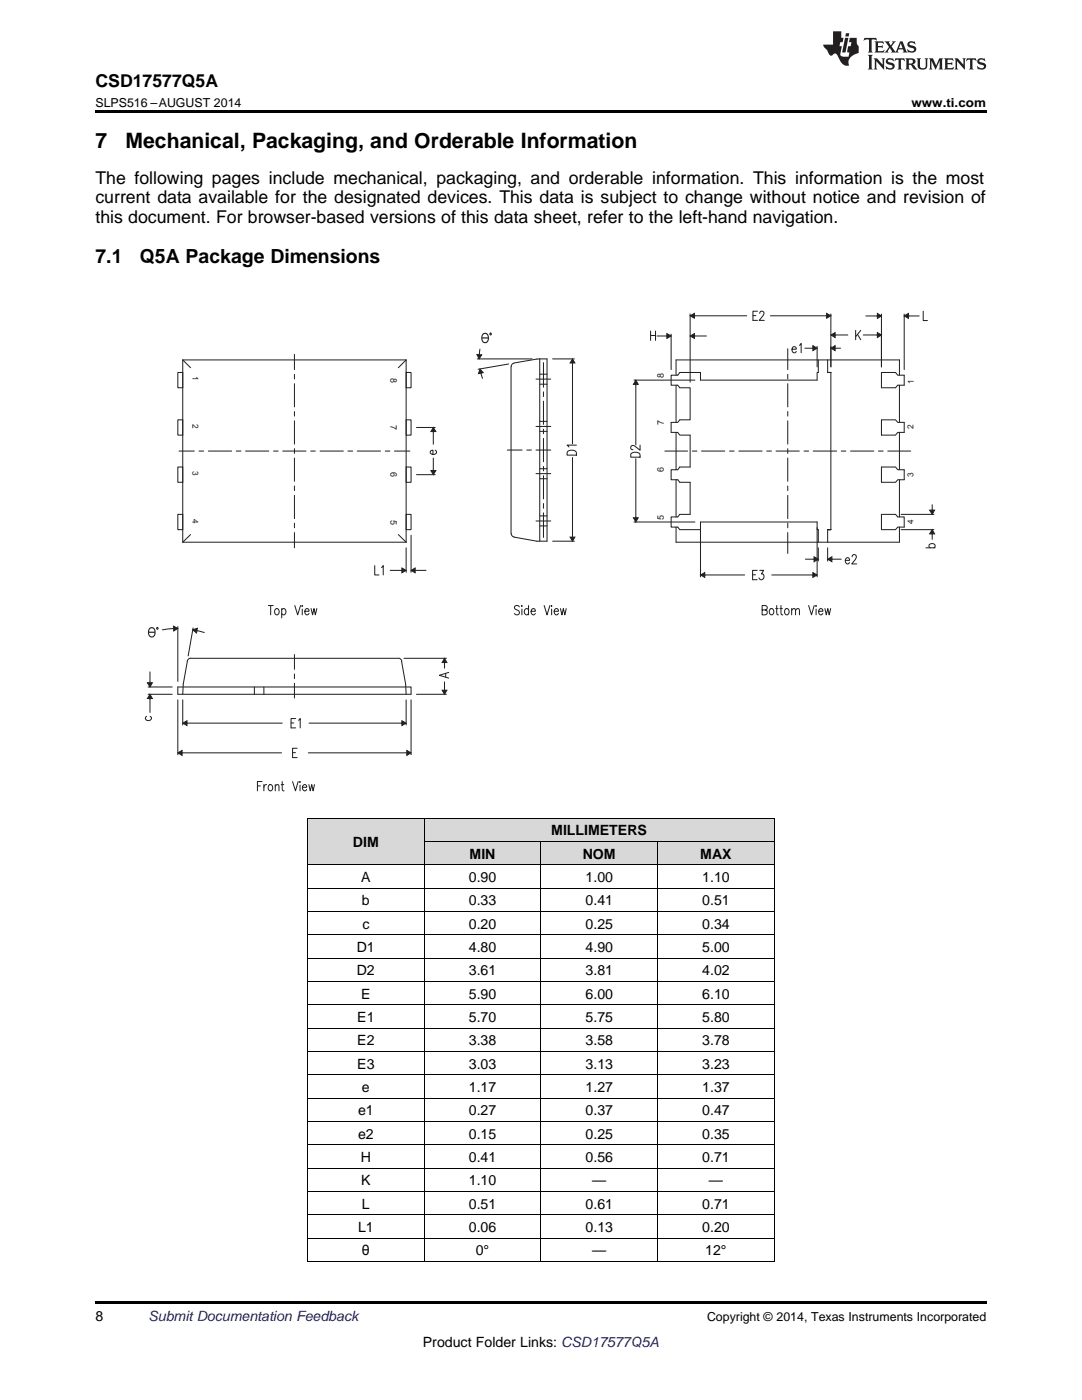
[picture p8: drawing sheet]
<svg xmlns="http://www.w3.org/2000/svg" width="216mm" height="279mm" viewBox="0 0 216 279" stroke-linecap="round" stroke-linejoin="round" font-family="sans-serif">
<g fill="#d8d8d8">
<path d="M61.4 163.3h23.3v9.3h-23.3z"/>
<path d="M84.7 168h23.2v4.6h-23.2z"/>
<path d="M107.9 168h23.3v4.6h-23.3z"/>
<path d="M131.2 168h23.3v4.6h-23.3z"/>
<path d="M84.7 163.3h23.2v4.7h-23.2z"/>
<path d="M107.9 163.3h23.3v4.7h-23.3z"/>
<path d="M131.2 163.3h23.3v4.7h-23.3z"/>
</g>
<path d="M61.4 251.8h.1zM107.8 251.8h.1zM131.1 251.8h.1zM154.4 251.8h.1zM19 259.7h177.8v.5h-177.8z" fill="#000"/>
<g fill="none" stroke="#000" stroke-width=".2">
<path d="M61.4 177.3h93.1M61.4 172.6h93.1M61.4 163.3h93.1M61.4 163.3v88.5M84.6 163.3v88.5M84.7 167.9h69.8M107.9 168v83.8M131.2 168v83.8M154.5 163.3v88.5M61.4 195.9h93.1M61.4 191.2h93.1M61.4 186.6h93.1"/>
<path d="M61.4 181.9h93.1M61.4 219.2h93.1M61.4 214.5h93.1M61.4 209.8h93.1M61.4 205.2h93.1M61.4 200.5h93.1M61.4 237.8h93.1M61.4 233.1h93.1M61.4 228.5h93.1M61.4 223.8h93.1M61.4 251.8h93.1M61.4 247.1h93.1"/>
<path d="M61.4 242.4h93.1"/>
</g>
<g fill="none" stroke="#231f20" stroke-width=".2">
<path d="M36.5 74.3h-1v3.1h1M36.5 71.8h44.5M36.5 71.8v36.4M36.5 71.8l1.5 1.6M58.8 70.7v3.1M58.8 74.7v.9M58.8 76.6v4.6M81 74.3h1v3.1h-1M81 71.8v36.4M81 71.8l-1.5 1.6M102 73.2v33.3M102.6 72.5a.73 .73 0 0 0-.6 .7"/>
<path d="M107.7 71.6h1.5v36.4h-1.5zM107.7 74.7h1.5M107.7 76.7h1.5M107.7 71.6l-5.1 .8M108.4 72.4v4.9M108.4 78.2v.9M129.8 66.1v1.8M129.8 67h1M130.8 66.1v1.8M131.1 67.1h2M133.9 66.7v7.1M134.9 74.9v-3.1h44.6v3.1"/>
<path d="M134.9 76.9v7.4M138.7 67.1h2.3M157.2 69.6v4.2M157.2 74.7v.9M157.2 76.6v4.6M163.3 71.8v2.5h-.3v1.6h-23.2v-1.6h-4.2l-.4 .6h-1.3v2h1.3l.4 .5h2.1v6.4h-2.1l-.4 .5h-1.3v2h1.3l.4 .5h2.1v6.4h-2.1l-.4 .5h-1.3v2h1.3l.4 .6h2.1v6.4h-2.1l-.4 .5h-1.3v2h1.3l.4 .5h4.2v-1.5h23.2v1.5h.3v2.5M165.1 71.8v2.5h.7h-.7h.7v31.4M175.9 74.3h2.8l.4 .6h1.3v2h-1.3l-.4 .5h-2.8zM179.5 76.9v7.4M35.7 90h3.1M36.5 93.2h-1v3.1h1M36.5 83.8h-1v3h1"/>
<path d="M39.7 90h.9M41.6 90h4.6M47.1 90h1M49 90h4.6M54.6 90h.9M56.4 90h4.7M58.8 82.1v.9M58.8 84v4.6M58.8 89.5v1M58.8 91.4v4.6M58.8 97v.9M58.8 98.9v4.6"/>
<path d="M62 90h.9M63.9 90h4.6M69.4 90h1M71.3 90h4.6M76.9 90h.9M78.7 90h3.1M81 93.2h1v3.1h-1M81 83.8h1v3h-1M108.4 80.1v4.6M108.4 85.7v.9M108.4 87.5v4.7M108.4 93.1v.9"/>
<path d="M108.4 94.9v4.7M132.7 90h4.5M134.9 86.3v7.4M134.9 95.7v7.5M138.1 90h1M140 90h4.6M145.6 90h.9M147.4 90h4.7M153 90h.9M154.8 90h4.7M157.2 82.1v.9M157.2 84v4.6"/>
<path d="M157.2 89.5v1M157.2 91.4v4.6M157.2 97v.9M157.2 98.9v4.6M160.4 90h1M162.3 90h4.6M167.9 90h.9M169.7 90h4.7M175.3 90h.9M175.9 83.8h2.8l.4 .5h1.3v2h-1.3l-.4 .5h-2.8zM175.9 93.2h2.8l.4 .5h1.3v2h-1.3l-.4 .6h-2.8zM177.1 90h4.6"/>
<path d="M179.5 86.3v7.4M179.5 95.7v7.5M36.5 102.7h-1v3h1M36.5 108.2h44.5M38 106.7l-1.5 1.5M58.8 104.4v.9M58.8 106.3v3M79.5 106.7l1.5 1.5M81 102.7h1v3h-1M102 106.5a.73 .73 0 0 0 .6 .7M102.6 107.2l5.1 .8M108.4 100.5v.9"/>
<path d="M108.4 102.3v5M134.9 105.2v3h44.6v-3M157.2 104.4v.9M157.2 106.3v4.1M165.8 105.7h-.7h.7M165.8 105.7h-.7v2.5M175.9 102.7h2.8l.4 .5h1.3v2h-1.3l-.4 .5h-2.8z"/>
</g>
<path d="M133.1 66.6l.8 .5-.8 .4z" fill="#231f20"/>
<path d="M133.1 66.6l.8 .5-.8 .4zM138.6 67.1h.1" fill="none" stroke="#231f20" stroke-width=".2"/>
<path d="M137.7 67.1l.9-.5v.9z" fill="#231f20"/>
<path d="M137.7 67.1l.9-.5v.9zM137.7 62.7v13.6M138.6 63h10.4M153.7 63h11.1M165.8 62.7v10.5" fill="none" stroke="#231f20" stroke-width=".2"/>
<path d="M137.7 63l.9-.5v1z" fill="#231f20"/>
<path d="M137.7 63l.9-.5v1zM164.8 63h.1" fill="none" stroke="#231f20" stroke-width=".2"/>
<path d="M164.9 62.5l.9 .5-.9 .5z" fill="#231f20"/>
<g fill="none" stroke="#231f20" stroke-width=".2">
<path d="M107 75.7h2.9M150.2 63h.6M151.2 62.1h-1v1.8h1M151.6 62.5l.3-.4 .4 .1 .1 .2-.2 .7-.7 .8h1M164.9 62.5l.9 .5-.9 .5zM166.6 66.9h2.6M172.3 66.9h2.6M175.9 66.5v6.7M101.2 89.8h3M105.1 89.8h.9M107 89.8h2.9M107 85.1h2.9"/>
<path d="M107 94.5h2.9M107.7 84.1h1.5M107.7 86.1h1.5M107.7 93.5h1.5M107.7 95.5h1.5M107 104h2.9M107.7 103h1.5M107.7 105h1.5"/>
</g>
<path d="M165.8 66.9l.8-.5v1z" fill="#231f20"/>
<path d="M165.8 66.9l.8-.5v1zM174.9 66.9h.2" fill="none" stroke="#231f20" stroke-width=".2"/>
<path d="M175.1 66.4l.8 .5-.8 .5z" fill="#231f20"/>
<path d="M170.7 65.9v1.9M171.1 66.7l.7 1.1M171.8 65.9l-1.1 1.3M172.8 63.1h2.3M175.1 66.4l.8 .5-.8 .5zM175.9 62.7v10.5M180.4 62.7v11.1M181.4 63.1h2" fill="none" stroke="#231f20" stroke-width=".2"/>
<path d="M175.1 62.5l.8 .6-.8 .4z" fill="#231f20"/>
<path d="M175.1 62.5l.8 .6-.8 .4zM181.3 63.1h.1" fill="none" stroke="#231f20" stroke-width=".2"/>
<path d="M180.4 63.1l.9-.6v1z" fill="#231f20"/>
<path d="M180.4 63.1l.9-.6v1zM184.2 62.1v1.9h.9M179.8 102.7h6.6M179.8 105.7h6.6M186 100.7v1.1M186 106.7v.9" fill="none" stroke="#231f20" stroke-width=".2"/>
<path d="M185.5 101.8h1l-.5 .9z" fill="#231f20"/>
<path d="M185.5 101.8h1l-.5 .9zM186 106.6v.1" fill="none" stroke="#231f20" stroke-width=".2"/>
<path d="M186 105.7l.5 .9h-1z" fill="#231f20"/>
<path d="M126.5 75.9h12.2M126.9 76.7v12.1M126.9 91.5v11.7M126.5 104.2h12.2M184.8 109.3h1.8M185.6 109.3l-.2-.1a.56 .56 0 0 1 .6-.7 .56 .56 0 0 1 .5 .7l-.1 .1M186 105.7l.5 .9h-1z" fill="none" stroke="#231f20" stroke-width=".2"/>
<path d="M126.9 75.9l.4 .8h-.9z" fill="#231f20"/>
<path d="M126.9 75.9l.4 .8h-.9zM126.9 103.2v.1" fill="none" stroke="#231f20" stroke-width=".2"/>
<path d="M126.4 103.3h.9l-.4 .9z" fill="#231f20"/>
<path d="M110.3 71.6h4.3M114.2 72.4v16.2M114.2 91.3v15.8M125.9 90.5a1.19 1.19 0 0 1 1.8 .3v.4h-1.8zM127.7 88.8v1.1l-1.1-.9a.45 .45 0 0 0-.7 .1 .45 .45 0 0 0 .1 .6h.3M110.3 108h4.3M126.4 103.3h.9l-.4 .9z" fill="none" stroke="#231f20" stroke-width=".2"/>
<path d="M114.2 71.6l.5 .8h-.9z" fill="#231f20"/>
<path d="M114.2 71.6l.5 .8h-.9zM114.2 107.1v.1" fill="none" stroke="#231f20" stroke-width=".2"/>
<path d="M113.8 107.2h.9l-.5 .8z" fill="#231f20"/>
<path d="M113.3 90.1a1.19 1.19 0 0 1 1.7 .2v.5h-1.8zM115 88.8h-1.8l.3 .4M113.8 107.2h.9l-.5 .8zM139.8 105.3v9.8M140.6 114.7h8M154 114.7h8.1M163 105.3v9.8" fill="none" stroke="#231f20" stroke-width=".2"/>
<path d="M139.8 114.7l.8-.4v.9z" fill="#231f20"/>
<path d="M139.8 114.7l.8-.4v.9zM162.1 114.7h.1" fill="none" stroke="#231f20" stroke-width=".2"/>
<path d="M162.2 114.3l.8 .4-.8 .5z" fill="#231f20"/>
<path d="M160.6 69.5h1.5M163 69.1v4.1M165.8 69.1v4.1M166.6 69.5h1.1M150.2 114.7h.6M151.1 113.8h-.9v1.9h.9M151.6 113.8h.8l-.5 .7a.55 .55 0 0 1 .5 .9 .55 .55 0 0 1-1-.1M162.2 114.3l.8 .4-.8 .5z" fill="none" stroke="#231f20" stroke-width=".2"/>
<path d="M165.8 69.5l.8-.5v1z" fill="#231f20"/>
<path d="M162.1 69.5h.1M165.8 69.5l.8-.5v1z" fill="none" stroke="#231f20" stroke-width=".2"/>
<path d="M162.2 69l.8 .5-.8 .5z" fill="#231f20"/>
<path d="M158 69.7h.9l-.2-.4a.43 .43 0 0 0-.6 .1l-.1 .5 .2 .4 .4 .1 .3-.3M159.5 68.9l.4-.4v1.9M162.2 69l.8 .5-.8 .5zM160.7 111.6h1.7M163.3 109.3v2.7M165.1 109.3v2.7M166.1 111.6h1.8" fill="none" stroke="#231f20" stroke-width=".2"/>
<path d="M162.4 111.1l.9 .5-.9 .5z" fill="#231f20"/>
<path d="M162.4 111.1l.9 .5-.9 .5zM166 111.6h.1" fill="none" stroke="#231f20" stroke-width=".2"/>
<path d="M165.1 111.6l.9-.5v1z" fill="#231f20"/>
<path d="M83.1 85.3h3.7M83.1 94.7h3.7M86.5 86.1v2.6M86.5 91.4v2.4M165.1 111.6l.9-.5v1zM168.7 111.8h.8l-.1-.4a.61 .61 0 0 0-.8 .4 .61 .61 0 0 0 .4 .7h.2l.3-.2M170 111.1l.1-.2a.45 .45 0 0 1 .6-.1 .45 .45 0 0 1 .1 .6l-.8 1.1h.9" fill="none" stroke="#231f20" stroke-width=".2"/>
<path d="M86.5 85.3l.5 .8h-1z" fill="#231f20"/>
<path d="M86.5 85.3l.5 .8h-1zM86.5 93.8v.1" fill="none" stroke="#231f20" stroke-width=".2"/>
<path d="M86 93.9h1l-.5 .8z" fill="#231f20"/>
<path d="M86 93.9h1l-.5 .8zM86.8 89.9l.2 .1a.61 .61 0 0 1-.4 .8 .61 .61 0 0 1-.7-.4l.1-.5h.4v.8M77.9 113.8h2.3M81 109.3v4.9M82 106.8v7.4M83 113.8h2" fill="none" stroke="#231f20" stroke-width=".2"/>
<path d="M80.2 113.4l.8 .4-.8 .5z" fill="#231f20"/>
<path d="M80.2 113.4l.8 .4-.8 .5zM82.8 113.8h.2" fill="none" stroke="#231f20" stroke-width=".2"/>
<path d="M82 113.8l.8-.4v.9z" fill="#231f20"/>
<g fill="none" stroke="#231f20" stroke-width=".2">
<path d="M74.8 112.9v1.8h.8M76.1 113.3l.4-.4v1.8M82 113.8l.8-.4v.9zM35.5 137.1h46.5v1.5h-46.5zM36.5 139.7v5M38 131.3l-.4 .3-.2 .4-.8 4.5-.1 2.1M38 131.4h41.5M50.8 137.1v1.5M52.7 137.1v1.5M58.8 130.6v3M58.8 134.5v.9M58.8 136.4v2.9"/>
<path d="M79.5 131.3l.5 .3 .2 .4M80.1 132l.8 4.5 .1 2.1M81 139.7v5M37.3 144.3h19M61.7 144.3h18.4"/>
</g>
<path d="M36.5 144.3l.8-.5v1z" fill="#231f20"/>
<path d="M36.5 144.3l.8-.5v1zM80.1 144.3h.1" fill="none" stroke="#231f20" stroke-width=".2"/>
<path d="M80.2 143.8l.8 .5-.8 .5z" fill="#231f20"/>
<path d="M35.5 139.7v10.9M82 139.7v10.9M36.3 150.2h19.9M58.1 144.3h.5M59 143.4h-.9v1.9h.9M59.6 143.7l.3-.3v1.9M61.5 150.2h19.5M80.2 143.8l.8 .5-.8 .5z" fill="none" stroke="#231f20" stroke-width=".2"/>
<path d="M35.5 150.2l.8-.4v1z" fill="#231f20"/>
<path d="M35.5 150.2l.8-.4v1zM81 150.2h.2" fill="none" stroke="#231f20" stroke-width=".2"/>
<path d="M81.2 149.8l.8 .4-.8 .6z" fill="#231f20"/>
<path d="M95.2 71.6h11M95.8 69.7l-.2 1.1M96 74.6l.3 .9M101.5 72.6l-6.1 1.1M58.4 150.2h.6M59.3 149.3h-.9v1.9h.9M81.2 149.8l.8 .4-.8 .6z" fill="none" stroke="#231f20" stroke-width=".2"/>
<path d="M95.2 70.7l.9 .1-.5 .8z" fill="#231f20"/>
<path d="M95.2 70.7l.9 .1-.5 .8zM95.9 74.5l.1 .1" fill="none" stroke="#231f20" stroke-width=".2"/>
<path d="M95.8 73.7l.6 .7-.9 .2z" fill="#231f20"/>
<path d="M95.8 73.7l.6 .7-.9 .2z" fill="none" stroke="#231f20" stroke-width=".2"/>
<path d="M96.3 66.6l.6-.2 .5 .3 .2 1-.4 .6a.61 .61 0 0 1-.8 .1l-.3-.4-.1-.4zM96.5 66.7l-.3 .6h1.1l-.2-.6zM96.2 67.6l.2 .4 .3 .3 .4-.1 .2-.5v-.1z" fill="#231f20"/>
<path d="M97.8 66.5h.2v.3h-.2zM80.6 131.4h8.5M83.1 138.6h6M88.7 132.3v1M88.7 136.1v1.6" fill="none" stroke="#231f20" stroke-width=".2"/>
<path d="M88.2 137.7h1l-.5 .9z" fill="#231f20"/>
<path d="M88.2 137.7h1l-.5 .9zM88.7 132.2v.1" fill="none" stroke="#231f20" stroke-width=".2"/>
<path d="M88.7 131.4l.5 .8h-1z" fill="#231f20"/>
<path d="M29.6 137.1h4.8M29.6 138.6h4.8M29.9 134.1v2.2M29.9 139.5v2.7M88.7 131.4l.5 .8h-1zM88.9 134.4v.7M89.5 134.2l-1.8 .6 1.8 .5" fill="none" stroke="#231f20" stroke-width=".2"/>
<path d="M29.4 136.3h1l-.5 .8z" fill="#231f20"/>
<path d="M29.4 136.3h1l-.5 .8zM29.9 139.4v.1" fill="none" stroke="#231f20" stroke-width=".2"/>
<path d="M29.9 138.6l.5 .8h-1z" fill="#231f20"/>
<path d="M29.9 138.6l.5 .8h-1zM34.5 125.4l-2.1 .3M35.5 125v11M38.5 125.3l-1 5.6M39.3 125.9h.1M39.4 125.9l1.3 .3M29.2 143a.43 .43 0 0 0-.2 .4 .43 .43 0 0 0 .2 .3 .56 .56 0 0 0 .7 .1 .56 .56 0 0 0 .2-.7l-.1-.1" fill="none" stroke="#231f20" stroke-width=".2"/>
<path d="M38.5 125.7l.9-.3-.2 .9z" fill="#231f20"/>
<path d="M34.5 125.5h.2M38.5 125.7l.9-.3-.2 .9z" fill="none" stroke="#231f20" stroke-width=".2"/>
<path d="M34.6 125l.9 .4-.8 .5z" fill="#231f20"/>
<path d="M34.6 125l.9 .4-.8 .5z" fill="none" stroke="#231f20" stroke-width=".2"/>
<path d="M29.9 125.3l.6-.1 .5 .5v.8l-.4 .7h-.5l-.5-.5-.1-.7zM29.9 125.5l-.1 .6h1l-.3-.7zM29.7 126.3l.2 .5 .3 .2 .4-.1 .2-.5z" fill="#231f20"/>
<g fill="none" stroke="#231f20" stroke-width=".2">
<path d="M31.3 125.3h.2v.2h-.2zM53.5 120.8h1M54 120.8v1.9M55 121.6a.38 .38 0 0 1 .6 .1l.1 .5a.51 .51 0 0 1-.5 .5l-.4-.5zM56.2 121.7l.1-.1a.61 .61 0 0 1 .8 .3 .61 .61 0 0 1-.4 .8h-.2l-.3-.3M56.2 121.5v1.8M58.8 120.8l.6 1.9 .6-1.9M60.3 120.8v.2zM60.3 121.6v1.1M60.8 122h.9l-.2-.4a.38 .38 0 0 0-.6 .1l-.1 .5a.51 .51 0 0 0 .6 .5l.3-.3M62.1 121.5l.3 1.2 .2-1.2 .3 1.2 .3-1.2M103.6 121.1a.56 .56 0 0 0-.9 0l.1 .5 .7 .3 .1 .5a.56 .56 0 0 1-.9 0"/>
<path d="M104.1 120.8v.2zM104.1 121.6v1.1M105.5 121.7l-.2-.1a.6 .6 0 0 0-.7 .4 .6 .6 0 0 0 .4 .7h.2l.3-.3M105.5 120.8v1.9M106 122h.8l-.1-.4a.39 .39 0 0 0-.3-.2 .39 .39 0 0 0-.4 .3v.5a.52 .52 0 0 0 .5 .5l.3-.3M108.6 120.8l.6 1.9 .5-1.9M110.1 120.8v.2zM110.1 121.6v1.1M110.6 122h.8l-.1-.4a.61 .61 0 0 0-.8 .3 .61 .61 0 0 0 .4 .8h.3l.2-.3M111.8 121.5l.3 1.2 .3-1.2 .3 1.2 .3-1.2M152.1 121.7h.6a.44 .44 0 0 0 .4-.4 .44 .44 0 0 0-.4-.5h-.6v1.9h.6l.3-.2 .1-.4-.4-.4M153.7 121.6a.38 .38 0 0 1 .6 .1l.1 .5a.51 .51 0 0 1-.5 .5l-.4-.5z"/>
<path d="M154.8 121.5h.5M155 120.8v1.5l.1 .3 .2 .1M155.6 121.5h.5M155.8 120.8v1.5l.1 .3 .3 .1M156.7 121.6a.61 .61 0 0 1 .8 .3 .61 .61 0 0 1-.4 .8 .64 .64 0 0 1-.6-.4 .64 .64 0 0 1 .2-.7zM158 121.8l.3-.3 .4 .1v1.1M158 121.5v1.2M158.7 121.8l.4-.3 .4 .1v1.1M161.4 120.8l.5 1.9 .6-1.9M162.8 120.8v.2zM162.8 121.6v1.1M163.4 122h.8l-.2-.4a.6 .6 0 0 0-.7 .4 .6 .6 0 0 0 .4 .7l.5-.3"/>
<path d="M164.6 121.5l.3 1.2 .3-1.2 .3 1.2 .3-1.2M51.4 156.9h.5M52.3 156h-.9v1.8M52.7 156.6v1.2M53.2 156.6a.51 .51 0 0 0-.5 .5M53.7 156.7a.39 .39 0 0 1 .6 .2l.1 .4a.52 .52 0 0 1-.6 .5l-.3-.5zM54.9 157l.4-.4 .3 .1 .1 1.1M54.9 156.6v1.2M56.1 156.6h.5M56.3 156v1.5l.1 .2 .3 .1M58.4 156l.6 1.8 .5-1.8M59.9 156v.1z"/>
<path d="M59.9 156.7v1.1M60.3 157.1h.9l-.1-.4a.54 .54 0 0 0-.7 .1 .54 .54 0 0 0 0 .8l.3 .2h.2l.3-.2M61.6 156.6l.3 1.2 .3-1.2 .3 1.2 .2-1.2"/>
</g>
<path d="M19 22h177.8v.5h-177.8z" fill="#000"/>
<g fill="#231f20">
<path d="M172.5 7.6l-.1 .5 .4-.2h.6v.1v2.1l-.2 .4h.9l-.2-.4v-2.1l.1-.1h.5l.5 .2-.2-.5zM174.5 8.3l.2 .3v1.5l-.2 .4h1.8l.2-.6a1.04 1.04 0 0 1-1.3 .2v-.7h.6l.3 .2v-.6l-.3 .2h-.6v-.6l.8-.1 .4 .3-.2-.5zM176.5 8.3l.9 1.1-.9 1.1h.8l-.2-.2 .4-.7 .5 .7-.2 .2h1.5l-.2-.2 .2-.4h.9l.1 .4-.2 .2h1l-.3-.3-.7-1.9h-.5l-.9 2-.8-1 .9-1h-.8l.1 .3-.4 .5-.3-.6 .1-.2zM179.7 8.6l.4 1h-.7zM181.3 8.4a.63 .63 0 0 0-.2 .7 .63 .63 0 0 0 .6 .4l.6 .2 .1 .2a.75 .75 0 0 1-.7 .4 .75 .75 0 0 1-.6-.5l.1 .7 .1-.1a1.11 1.11 0 0 0 1.5-.6 1.13 1.13 0 0 0-1.2-.8l-.1-.4a1.04 1.04 0 0 1 1.2 .2l-.2-.5-.2 .1-.4-.2zM173.2 10.9l.2 .4v2.2l-.2 .4h1l-.3-.4v-2.2l.3-.4zM174.3 11.6l.3 .4v1.5l-.3 .4h.8l-.2-.4v-1.3l1.5 1.7v-1.9l.2-.4h-.7l.2 .4v.9l-1.1-1.3zM177 11.8a.62 .62 0 0 0-.2 .7 .62 .62 0 0 0 .6 .4l.6 .1 .1 .3a.76 .76 0 0 1-.7 .3 .76 .76 0 0 1-.7-.4l.2 .7 .1-.1a1.11 1.11 0 0 0 1.5-.6 1.13 1.13 0 0 0-1.2-.8l-.1-.4a1.04 1.04 0 0 1 1.2 .2l-.2-.6-.2 .1-.5-.1zM178.7 11.6l-.2 .6a.61 .61 0 0 1 .8-.3v1.6l-.2 .4h.9l-.2-.4v-1.6a.63 .63 0 0 1 .7 .3l-.1-.6zM180.6 11.6l.3 .4v1.5l-.3 .4h1l-.2-.2-.1-.8 .6 .2a.76 .76 0 0 0 1.2 .7l-1-1a.58 .58 0 0 0 .6-.5 .58 .58 0 0 0-.5-.6zM181.4 11.9h.1a.45 .45 0 0 1 .5 .1 .45 .45 0 0 1 .1 .5l-.8 .2zM182.9 11.6l.2 .2a2.17 2.17 0 0 0 .3 1.9 .99 .99 0 0 0 1.6-.6v-1.1l.2-.4h-.7l.2 .2a1.92 1.92 0 0 1-.2 1.8 .6 .6 0 0 1-.9-.5v-1.1l.2-.4zM185.4 11.6l.2 .4v1.5l-.2 .4h.7l-.2-.4v-1.4l.8 1.8 .8-1.8v1.4l-.2 .4h.9l-.2-.4v-1.5l.2-.4h-.8l-.6 1.5-.6-1.5zM188.4 11.6l.2 .4v1.5l-.2 .4h1.8l.1-.6a1.04 1.04 0 0 1-1.2 .1v-.6h.5l.4 .2v-.6l-.4 .2h-.5v-.7h.8l.3 .3-.1-.6zM190.5 11.6l.2 .4v1.5l-.2 .4h.7l-.2-.4v-1.3l1.5 1.7v-1.9l.2-.4h-.7l.2 .4v.9l-1.1-1.3zM192.9 11.6l-.1 .6a.61 .61 0 0 1 .7-.3l.1 1.6-.3 .4h1l-.3-.4 .1-1.6a.63 .63 0 0 1 .7 .3l-.1-.6zM195.2 11.8a.62 .62 0 0 0-.2 .7 .62 .62 0 0 0 .6 .4l.6 .1 .1 .3a.76 .76 0 0 1-.7 .3 .76 .76 0 0 1-.6-.4l.1 .7 .1-.1a1.11 1.11 0 0 0 1.6-.6 1.13 1.13 0 0 0-1.3-.8l-.1-.4a1.04 1.04 0 0 1 1.2 .2l-.1-.6-.2 .1-.5-.1z"/>
<path d="M166.2 6.3v2.6h-1.9v.4l.8 .9a.91 .91 0 0 0 1 .8 .56 .56 0 0 1 .5-.3 .56 .56 0 0 1 .5 .3l.4 .8a1.53 1.53 0 0 0 1.9 1.2 1.54 1.54 0 0 1 1-2.1l.9-.3v-1.4a1.52 1.52 0 0 1-.4-1.6h-1.3l-.2 .8h.5l-.2 .8h-.5l-.1 1v.2l.4 .1-.2 .8a1.93 1.93 0 0 1-1.6-.3l.3-1.8h-.5l.2-.8h.4l.2-.8h-.4v-1.3zM168.6 7.6l-.6 2.9h.7l.6-2.9zM168.8 6.6l-.1 .7h.6l.2-.7z"/>
</g>
<g font-size="4.2">
<text x="19" y="29.6">7</text>
<text x="25" y="29.6">Mechanical, Packaging, and Orderable Information</text>
</g>
<g font-size="3.9">
<text x="19" y="52.5">7.1</text>
<text x="27.9" y="52.5">Q5A Package Dimensions</text>
</g>
<g font-size="3.5">
<text x="19" y="17.3">CSD17577Q5A</text>
<text x="19" y="36.7">The following pages include mechanical, packaging, and orderable information. This information is the most</text>
<text x="19" y="40.6">current data available for the designated devices. This data is subject to change without notice and revision of</text>
<text x="19" y="44.4">this document. For browser-based versions of this data sheet, refer to the left-hand navigation.</text>
</g>
<g font-size="2.8">
<text x="110" y="166.7">MILLIMETERS</text>
<text x="70.4" y="169.1">DIM</text>
<text x="93.7" y="171.4">MIN</text>
<text x="116.3" y="171.4">NOM</text>
<text x="139.7" y="171.4">MAX</text>
<text x="72.1" y="176">A</text>
<text x="93.6" y="176">0.90</text>
<text x="116.8" y="176">1.00</text>
<text x="140.1" y="176">1.10</text>
<text x="72.2" y="180.7">b</text>
<text x="72.3" y="185.3">c</text>
<text x="93.6" y="180.7">0.33</text>
<text x="93.6" y="185.3">0.20</text>
<text x="116.8" y="180.7">0.41</text>
<text x="116.8" y="185.3">0.25</text>
<text x="140.1" y="180.7">0.51</text>
<text x="140.1" y="185.3">0.34</text>
<text x="71.2" y="190">D1</text>
<text x="93.6" y="190">4.80</text>
<text x="116.8" y="190">4.90</text>
<text x="140.1" y="190">5.00</text>
<text x="71.2" y="194.7">D2</text>
<text x="93.6" y="194.7">3.61</text>
<text x="116.8" y="194.7">3.81</text>
<text x="140.1" y="194.7">4.02</text>
<text x="71.3" y="204">E1</text>
<text x="72.1" y="199.3">E</text>
<text x="93.6" y="199.3">5.90</text>
<text x="93.6" y="204">5.70</text>
<text x="116.8" y="199.3">6.00</text>
<text x="116.8" y="204">5.75</text>
<text x="140.1" y="199.3">6.10</text>
<text x="140.1" y="204">5.80</text>
<text x="71.3" y="208.6">E2</text>
<text x="93.6" y="208.6">3.38</text>
<text x="116.8" y="208.6">3.58</text>
<text x="140.1" y="208.6">3.78</text>
<text x="71.3" y="213.3">E3</text>
<text x="93.6" y="213.3">3.03</text>
<text x="116.8" y="213.3">3.13</text>
<text x="140.1" y="213.3">3.23</text>
<text x="72.2" y="217.9">e</text>
<text x="93.6" y="217.9">1.17</text>
<text x="116.8" y="217.9">1.27</text>
<text x="140.1" y="217.9">1.37</text>
<text x="71.4" y="222.6">e1</text>
<text x="71.4" y="227.3">e2</text>
<text x="93.6" y="222.6">0.27</text>
<text x="93.6" y="227.3">0.15</text>
<text x="116.8" y="222.6">0.37</text>
<text x="116.8" y="227.3">0.25</text>
<text x="140.1" y="222.6">0.47</text>
<text x="140.1" y="227.3">0.35</text>
<text x="72" y="231.9">H</text>
<text x="93.6" y="231.9">0.41</text>
<text x="116.8" y="231.9">0.56</text>
<text x="140.1" y="231.9">0.71</text>
<text x="72.1" y="236.6">K</text>
<text x="93.6" y="236.6">1.10</text>
<text x="118.2" y="236.6">—</text>
<text x="141.5" y="236.6">—</text>
<text x="71.4" y="245.9">L1</text>
<text x="72.2" y="241.2">L</text>
<text x="93.6" y="241.2">0.51</text>
<text x="93.6" y="245.9">0.06</text>
<text x="116.8" y="241.2">0.61</text>
<text x="116.8" y="245.9">0.13</text>
<text x="140.1" y="241.2">0.71</text>
<text x="140.1" y="245.9">0.20</text>
<text x="72.2" y="250.5">θ</text>
<text x="94.9" y="250.5">0°</text>
<text x="118.2" y="250.5">—</text>
<text x="140.7" y="250.5">12°</text>
<text x="19" y="263.6">8</text>
<text x="84.4" y="268.9">Product Folder Links: CSD17577Q5A</text>
</g>
<text font-size="2.8" fill="#0000c8" x="29.6" y="263.6">Submit Documentation Feedback</text>
<g font-size="2.5">
<text x="19" y="21.4">SLPS516 –AUGUST 2014</text>
<text x="181.9" y="21.4">www.ti.com</text>
<text x="141.1" y="263.6">Copyright © 2014, Texas Instruments Incorporated</text>
</g>
<g font-size="1.8" fill="#231f20">
<text x="77.9" y="75.4" transform="rotate(90 77.9 75.4)">8</text>
<text x="132.5" y="75.4" transform="rotate(-90 132.5 75.4)">8</text>
<text x="77.9" y="84.9" transform="rotate(90 77.9 84.9)">7</text>
<text x="132.5" y="84.8" transform="rotate(-90 132.5 84.8)">7</text>
<text x="77.9" y="94.3" transform="rotate(90 77.9 94.3)">6</text>
<text x="132.5" y="94.3" transform="rotate(-90 132.5 94.3)">6</text>
<text x="77.9" y="103.7" transform="rotate(90 77.9 103.7)">5</text>
<text x="132.5" y="103.7" transform="rotate(-90 132.5 103.7)">5</text>
</g>
<g font-size="1.7" fill="#231f20">
<text x="38.4" y="75.1" transform="rotate(90 38.4 75.1)">1</text>
<text x="182.3" y="76.6" transform="rotate(-90 182.3 76.6)">1</text>
<text x="38.4" y="84.5" transform="rotate(90 38.4 84.5)">2</text>
<text x="182.3" y="85.7" transform="rotate(-90 182.3 85.7)">2</text>
<text x="38.4" y="93.9" transform="rotate(90 38.4 93.9)">3</text>
<text x="182.3" y="95.1" transform="rotate(-90 182.3 95.1)">3</text>
<text x="38.4" y="103.6" transform="rotate(90 38.4 103.6)">4</text>
<text x="182.3" y="104.6" transform="rotate(-90 182.3 104.6)">4</text>
</g>
</svg>
